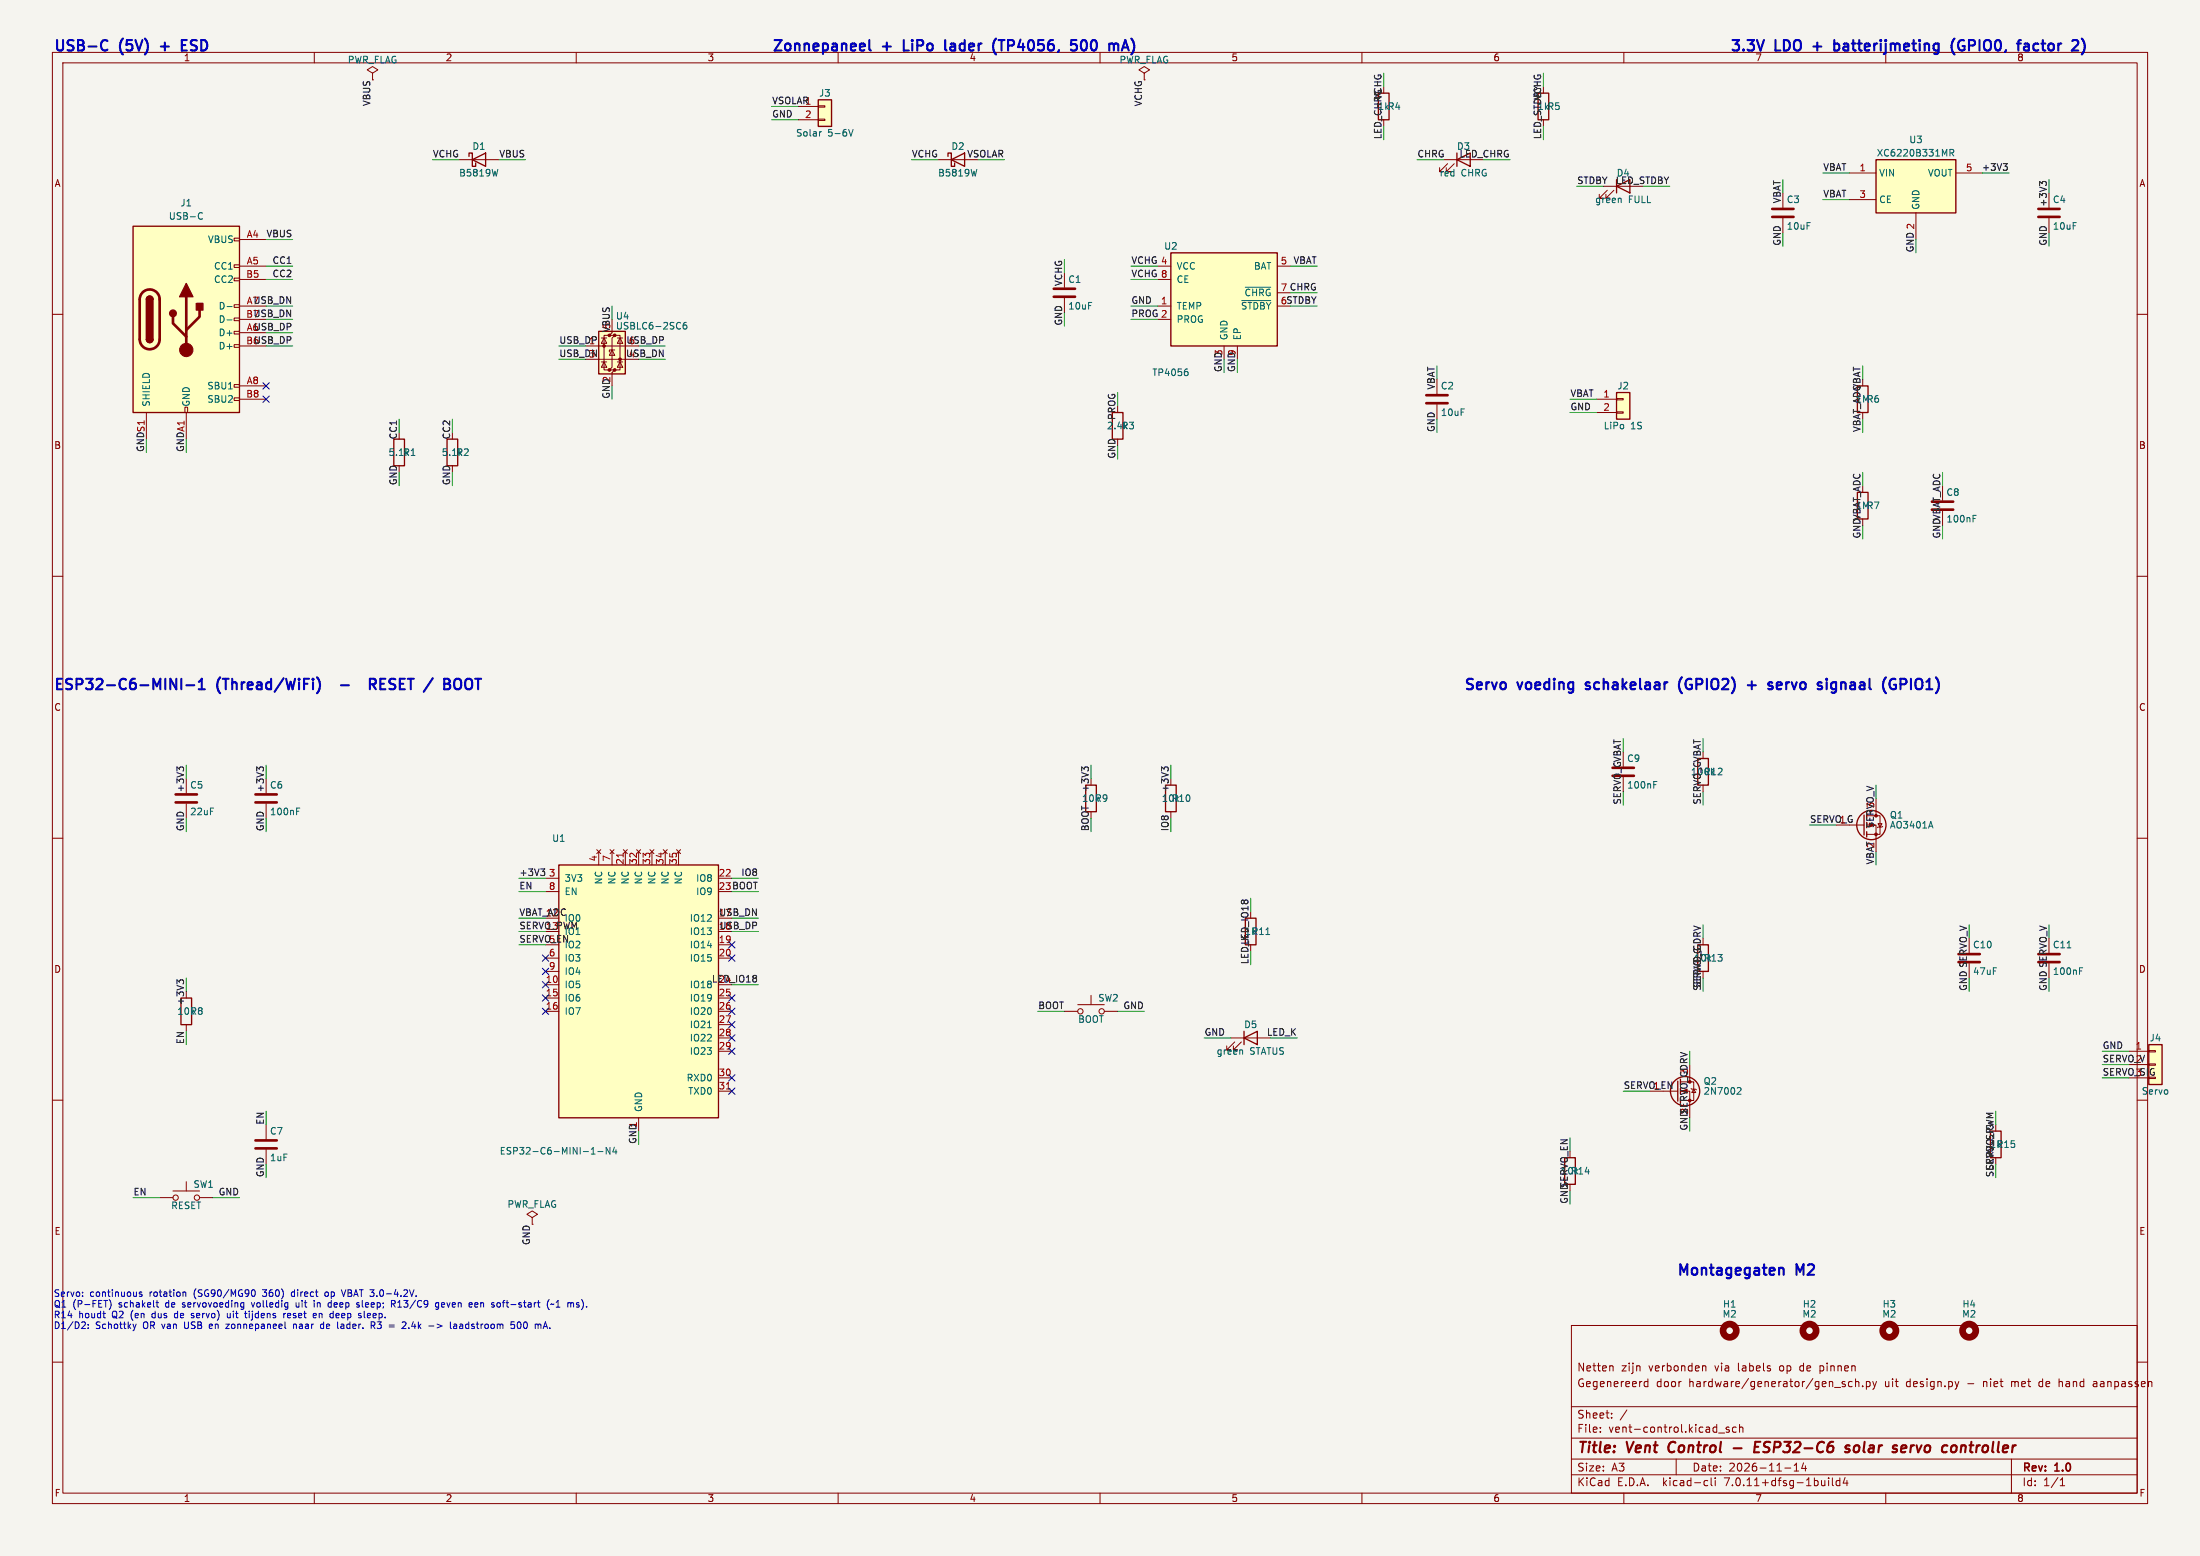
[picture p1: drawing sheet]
<svg xmlns="http://www.w3.org/2000/svg" width="420mm" height="297mm" viewBox="0 0 420 297" stroke-linecap="round" stroke-linejoin="round" font-family="sans-serif">
<path d="M0 0h420v297h-420z" fill="#f5f4ef" stroke="#f5f4ef" stroke-width=".19"/>
<g fill="none" stroke="#840000" stroke-width=".19">
<path d="M10 10h400v277h-400zM12 12h396v273h-396zM60 10v2M71.1 14l1-.7-1-.6-1 .6 1 .7v1.2M110 10v2M160 10v2M210 10v2M218.4 14l1.1-.7-1.1-.6-1 .6 1 .7v1.2M260 10v2M310 10v2M360 10v2M87.6 30.5h7.6"/>
<path d="M152.4 20.3h3.8M152.4 22.9h3.8M156.2 22.7h1.3v.3h-1.3zM156.2 20.2h1.3v.2h-1.3zM179.1 30.5h5M275.6 30.5h2.5M276.4 31.2l-1.6 1.6h.8h-.8v-.8M277.6 31.2l-1.5 1.6h.8h-.8v-.8M306.1 35.6h2.5M306.8 36.3l-1.5 1.5h.8h-.8v-.7M308.1 36.3l-1.5 1.5h.7h-.7v-.7M340.4 36.8v2.8"/>
<path d="M353.1 33h5M353.1 38.1h5M373.4 33h5.1M10 60h2M44.7 58.2h1v.5h-1zM44.7 53.1h1v.5h-1zM44.7 50.5h1v.6h-1zM44.7 45.5h1v.5h-1zM45.7 45.7h5.1M45.7 50.8h5.1M45.7 58.4h5.1M45.7 53.3h5.1"/>
<path d="M203.2 56.9v2.8M221 50.8h2.5M221 58.4h2.5M221 53.3h2.5M243.8 50.8h2.6M243.8 58.4h2.6M243.8 55.9h2.6M340.4 41.7v2.8M365.8 40.6v5.1M391.2 41.7v2.8M408 60h2M27.9 78.7v5.1"/>
<path d="M35.3 77.7h.5v1h-.5zM35.6 78.7v5.1M44.7 75.9h1v.6h-1zM44.7 73.4h1v.5h-1zM44.7 65.8h1v.5h-1zM44.7 63.2h1v.6h-1zM44.7 60.7h1v.5h-1zM45.7 66h5.1M45.7 63.5h5.1M45.7 73.7h5.1M45.7 61h5.1M45.7 76.2h5.1"/>
<path d="M111.8 66h7.6M114.3 68.6h5.1M114.8 69.1h1M114.8 64.5h1M115.3 64.5l.5 1h-1zM115.3 69.1l.5 1h-1zM116.3 64h-1v6.6h1M116.8 66.8l.5 1h-1zM116.8 63.5l-.5 .5h1l-.5 .5v5.6l-.5 .5h1l-.5 .5v2.6M117.3 66.8h-1v.4M117.3 64h1.1v6.6h-1.1M117.9 69.1h1"/>
<path d="M117.9 64.5h1M118.4 69.1l.5 1h-1zM118.4 64.5l.5 1h-1zM221 61h2.5M233.7 66v2.6M236.2 66v2.6M274.3 72.4v2.8M274.3 77.2v2.8M304.8 76.2h3.8M304.8 78.7h3.8M308.6 78.6h1.3v.3h-1.3zM308.6 76.1h1.3v.2h-1.3z"/>
<path d="M10 110h2M408 110h2M10 160h2M35.6 153.4v2.8M50.8 153.4v2.8M223.5 154.9v1.3M353.1 157.5h2.8M356.4 157.5h1.7v2.5M356.4 155.7h2.5v3.6h-2.5M358.5 157.2h.8l-.4 .7zM359.4 157.7l-1 .3M408 160h2"/>
<path d="M104.1 167.6h2.6M104.1 170.2h2.6M113.9 162.2l.8 .7M114.3 162.6v2.5M114.7 162.2l-.8 .7M116.5 162.2l.7 .7M116.8 162.6v2.5M117.2 162.2l-.7 .7M119 162.2l.8 .7M119.4 162.6v2.5M119.8 162.2l-.8 .7M121.5 162.2l.8 .7"/>
<path d="M121.9 162.6v2.5M122.3 162.2l-.8 .7M124.1 162.2l.7 .7M124.5 162.6v2.5M124.8 162.2l-.7 .7M126.6 162.2l.8 .7M127 162.6v2.5M127.4 162.2l-.8 .7M129.2 162.2l.7 .7M129.5 162.6v2.5M129.9 162.2l-.7 .7M137.2 167.6h2.5"/>
<path d="M35.6 195.6v1.3M104.1 193h2.6M104.1 188h2.6M104.1 190.5h2.6M104.1 182.9h2.6M104.1 185.4h2.6M137.2 198.1h2.5M137.2 193h2.5M137.2 190.5h2.5M137.2 180.3h2.5M137.2 182.9h2.5M137.2 195.6h2.5"/>
<path d="M203.2 193h2.5M205.7 191.8h5.1M208.3 190v1.8M210.8 193h2.6M234.9 198.1h7.7M235.7 198.9l-1.5 1.5h.7h-.7v-.8M237 198.9l-1.5 1.5h.7h-.7v-.8M10 210h2M50.8 214.6v2.8M50.8 219.5v2.7M121.9 213.4v2.5M137.2 208.3h2.5"/>
<path d="M137.2 200.7h2.5M137.2 205.7h2.5M317.5 208.3h2.8M320.8 206.5h2.5v3.6h-2.5M322.6 210.8v2.6M322.8 207.8l1 .2M323.3 207.9l.4 .6h-.7zM406.4 200.7h3.8M406.4 205.7h3.8M406.4 203.2h3.8M408 210h2M410.2 203.1h1.3v.2h-1.3z"/>
<path d="M410.2 200.5h1.3v.3h-1.3zM30.5 228.6h2.5M33 227.3h5.1M35.6 225.6v1.7M38.1 228.6h2.5M101.6 232.4l1-.6-1-.7-1 .7 1 .6v1.3M10 260h2M300 253h108v32h-108zM408 260h2M300 278.5h108M300 274.5h108M300 268.5h108"/>
<path d="M305.5 273.2v.2M305.5 272.5v.1M307.7 270.5v.2M307.7 269.8v.1M307.7 260.7l.2 .2v.8M310.6 269.1l-1.3 1.9M313.9 264.4l.3 .3 .4-.1M314.6 263.2v1.5M314.6 263.8l-.4-.1-.3 .3M320 278.5v3M325.2 260.7l.4 .1 .1 .1v.8M328.1 273.5h1.1"/>
<path d="M330.1 272.5l-.4-.1-.2 .2 .1 .2 .5 .2v.3h-.6M331.4 272.5l-.4-.1-.3 .3 .2 .6h.5M332.1 272.5l.2-.1 .4 .1v.9M332.1 271.9v1.5M342.5 279.7l.4-.4v1.5M344.3 279.2l-.4 1.1h1M344.7 279.8v1M347.4 260.7v1.5M347.4 261.6l.2 .1M347.6 260.7l-.2 .1M353.6 263.8l-.4-.1-.3 .3 .1 .6h.6M354.2 263.8l.2-.1 .4 .1 .1 .9"/>
<path d="M354.2 263.2v1.5M355.6 264.5v.2M356.3 263.8l.4-.1 .3 .3-.1 .6h-.6M356.3 263.7v1.5M357.5 263.7l.4 1M357.9 264.7l-.4 .5M358.2 263.7l-.3 1M373.9 263.7l-.3 1M384 278.5v6.5M384 263.7v1M384.1 263.8h-.1M389.5 263.7l-.3 .3v.4l.3 .3"/>
<path d="M393.1 263.2v1.5M393.5 263.7l-.4 .1M399.7 263.8h.5M400.2 264.1h-.4a.29 .29 0 0 0-.2 .3 .29 .29 0 0 0 .2 .3h.4M60 285v2M110 285v2M160 285v2M210 285v2M260 285v2M300 281.5h108M310 285v2M325.6 282.6l.4 .1"/>
<path d="M326 283.5l-.4 .1M326.7 282.1v1.3l.2 .2M327.4 282.1v.1M327.4 282.6v1M340.7 280.2h1.2M342.5 280.8h.9M349.1 282.1v.1M349.1 282.6v1M349.8 282.1v1.3l.2 .2M351.2 282.7l-.4-.1-.3 .3 .2 .6h.5M351.2 282.1v1.5M352.2 282l-.3 1.1h.9"/>
<path d="M352.6 282.6v1M360 285v2M393.3 283.6h.9M393.3 282.5l.4-.4v1.5"/>
<circle cx="206.2" cy="193" r=".51"/>
<circle cx="210.3" cy="193" r=".51"/>
<circle cx="33.5" cy="228.6" r=".51"/>
<circle cx="37.6" cy="228.6" r=".51"/>
</g>
<path d="M318.8 275.5a1.27 1.27 0 0 0 0 1.6M331 276.4h1.5M335 276.2h.7M336.1 275.2h-1l-.2 2h.9M353.1 276a.49 .49 0 0 0-.8 .3l.3 .2 .4 .1 .1 .2-.3 .4-.6-.1M354.8 276a.58 .58 0 0 0-.9 .3v.7a.53 .53 0 0 0 .9 0M363.3 275.9l.6 .1v.3l-1 .2M363.7 277.1l-.6 .1M374.5 275.9l-.2 1.3M375 275.9l-.6 .2" fill="none" stroke="#840000" stroke-width=".4"/>
<g fill="none" stroke="#840000" stroke-width=".25">
<path d="M156.2 19.1h2.5v5h-2.5zM263.1 17.8h2.1v5.1h-2.1zM293.6 17.8h2.1v5.1h-2.1zM89.5 29.8v-.6h.7v2.6h.6v-.7M90.2 30.5l2.5-1.3v2.6zM181 29.8v-.6h.6v2.6h.6v-.7M181.6 30.5l2.5-1.3v2.6zM278.1 30.5l2.6-1.3v2.6zM278.1 29.2v2.6M308.6 35.6l2.5-1.3v2.5zM308.6 34.3v2.5M358.1 30.5h15.3v10.1h-15.3z"/>
<path d="M25.4 43.2h20.3v35.5h-20.3zM27.9 57.2a.64 .64 0 0 1 .7-.7 .64 .64 0 0 1 .6 .7M223.5 48.3h20.3v17.7h-20.3zM27.9 64.8a.64 .64 0 0 0 .7 .6 .64 .64 0 0 0 .6-.6M114.3 63.2h5.1v8.2h-5.1zM212.3 78.7h2.1v5.1h-2.1zM308.6 74.9h2.5v5.1h-2.5zM354.6 73.7h2v5h-2zM75.2 83.8h2v5.1h-2zM85.3 83.8h2.1v5.1h-2.1zM354.6 94h2v5.1h-2zM207.3 149.9h2v5h-2z"/>
<path d="M222.5 149.9h2v5h-2zM324.1 144.8h2v5.1h-2zM355.9 155.6v3.8M356.4 158.8v1M106.7 165.1h30.5v48.3h-30.5zM237.7 175.3h2.1v5h-2.1zM34.5 190.5h2.1v5.1h-2.1zM237.5 198.1l2.5-1.2v2.5zM237.5 196.9v2.5M324.1 180.3h2v5.1h-2zM410.2 199.4h2.5v7.6h-2.5zM320.3 206.4v3.8"/>
<path d="M380 215.9h2v5.1h-2zM298.7 221h2v5.1h-2z"/>
<circle cx="357.3" cy="157.5" r="2.79"/>
<circle cx="321.7" cy="208.3" r="2.79"/>
</g>
<g fill="none" stroke="#840000" stroke-width="1.3">
<circle cx="330.2" cy="254" r="1.27"/>
<circle cx="345.4" cy="254" r="1.27"/>
<circle cx="360.7" cy="254" r="1.27"/>
<circle cx="375.9" cy="254" r="1.27"/>
</g>
<g fill="none" stroke="#840000" stroke-width=".51">
<path d="M338.3 39.9h4.1M389.1 39.9h4.1M27.2 55.8a1.9 1.9 0 0 1 2.1-.4 1.9 1.9 0 0 1 1.2 1.8v7.6a1.91 1.91 0 0 1-1.9 1.9 1.91 1.91 0 0 1-1.9-1.9v-7.8l.2-.7zM35.6 56.6v10.2M38.1 59.2v1.3l-2.5 2.5M201.2 56.6h4M201.2 55.1h4M338.3 41.4h4.1M389.1 41.4h4.1M33 60.5v1.2l2.6 2.6M272.3 77h4.1M272.3 75.4h4.1"/>
<path d="M368.8 97.3h4.1M368.8 95.8h4.1M33.5 153.2h4.1M33.5 151.6h4.1M48.8 153.2h4M48.8 151.6h4M307.8 148.1h4.1M307.8 146.6h4.1M373.9 183.6h4.1M373.9 182.1h4.1M389.1 183.6h4.1M389.1 182.1h4.1"/>
<path d="M48.8 219.2h4M48.8 217.7h4"/>
</g>
<g fill="none" stroke="#006464" stroke-width=".19">
<path d="M95 32.3l-.3 1.3M156.8 25.1l-.2 .1M162 24.7l.4 1.3 .5-1.3M186.5 32.3l-.3 1.3M309.4 37.9l.1 .8M372.3 29.2l.6-.1 .1-.2-.1-.3-.6-.1v1.3M372.6 29.2l.4 .6M38.1 40.6l.5 .1M38.6 41.7l-.5 .1M43.3 58.5h1M237 57.4h5.6M237.7 54.8h4.9"/>
<path d="M43.3 61.1h1M131 61.5l-.4 .1a.86 .86 0 0 0 0 1.2l.5-.1v-.4l-.2-.3-.4 .1-.1 .2M226.5 70.4h.2M226.6 70.9l.2 .3v.3l-.2 .2M376.7 99h.4M376.7 98.4h.6M56.6 154.9h.4M56.6 154.2h.6M315.7 149.8h.4M315.7 149.2h.6M368.6 156.8l.4 1.3M241.7 178.4h.7"/>
<path d="M135.1 196.2h.7M394.6 180.9h.8M397 185.3h.4M397 184.7h.6M112.9 219.4l.3-.4v1.3M114.1 219.8h1M116.4 219v1.3l-.7-1.3v1.3M117.3 219l-.3 .9h.8M117.6 219.4v.9M237.2 200.5v.7M331.8 207.6l.4 .1 .2 .3-.8 .9h.8M112.9 220.3h.7"/>
</g>
<g fill="#840000" stroke="#840000" stroke-width=".19">
<circle cx="358.1" cy="159.3" r=".25"/>
<circle cx="115.3" cy="66" r=".25"/>
<circle cx="116.3" cy="70.6" r=".25"/>
<circle cx="116.3" cy="64" r=".25"/>
<circle cx="117.3" cy="70.6" r=".25"/>
<circle cx="117.3" cy="64" r=".25"/>
<circle cx="118.4" cy="68.6" r=".25"/>
<circle cx="35.6" cy="66.8" r="1.27"/>
</g>
<g fill="#ffffc2" stroke="#ffffc2" stroke-width=".19">
<path d="M358.1 30.5h15.3v10.1h-15.3z"/>
<path d="M156.2 19.1h2.5v5h-2.5z"/>
<path d="M106.7 165.1h30.5v48.3h-30.5z"/>
<path d="M114.3 63.2h5.1v8.2h-5.1z"/>
<path d="M25.4 43.2h20.3v35.5h-20.3z"/>
<path d="M410.2 199.4h2.5v7.6h-2.5z"/>
<path d="M223.5 48.3h20.3v17.7h-20.3z"/>
<path d="M308.6 74.9h2.5v5.1h-2.5z"/>
</g>
<path d="M119 162.9v.7M138.7 207.9h.7" fill="none" stroke="#a90000" stroke-width=".19"/>
<g fill="#840000" stroke="#840000" stroke-width=".25">
<path d="M27.9 64.8h1.3a.64 .64 0 0 1-.6 .6 .64 .64 0 0 1-.7-.6z"/>
<path d="M27.9 57.2h1.3v7.6h-1.3z"/>
<path d="M28.1 56.7a.64 .64 0 0 1 .7-.1 .64 .64 0 0 1 .4 .6h-1.3z"/>
<path d="M35.6 54.1l1.2 2.5h-2.5z"/>
<path d="M37.5 57.9h1.2v1.3h-1.2z"/>
<circle cx="33" cy="59.8" r=".63"/>
</g>
<g fill="none" stroke="#0f0f0f" stroke-width=".19">
<path d="M382.4 31.2h.8l-.4 .5M383 31.7l.2 .3v.3l-.2 .2M389.9 35.1l-.5-.5v.8M389.9 34.9l.2-.3h.3l.2 .3M34.3 146.8l-.5-.4v.8M34.3 146.6l.2-.2h.3l.2 .2M49.5 146.6l.2-.2h.3l.3 .2M49.5 146.8l-.5-.4v.8M207 146.6l.2-.2h.3l.3 .2M207 146.8l-.5-.4v.8M222.2 146.6l.3-.2h.3l.2 .2M222.2 146.8l-.5-.4v.8"/>
<path d="M103.2 165.9h.8l-.4 .4M103.8 166.3l.2 .3v.3l-.2 .2M34.3 187.5l-.5-.5v.8M34.3 187.3l.2-.3h.3l.2 .3"/>
</g>
<g fill="none" stroke="#0000c2" stroke-width=".4">
<path d="M19.7 7.7a.7 .7 0 0 1 .8 .1M20.5 9.5a.7 .7 0 0 1-.8 .1M34.7 8.6h.7M35.7 7.6h-1v2h1M166 7.6v1.8l.2 .2M172.5 7.6v2h1M180.4 7.6v1.8l.3 .2M189.7 9.6l.5 .8M190.2 7.4l-.5 .8M190.6 7.6h1.2M205.5 7.6h-1l-.1 1 .3-.2 .7 .1 .2 .3-.1 .7-.3 .1h-.5l-.3-.1M207 7.6h-.2a1.25 1.25 0 0 0 0 2h.2"/>
<path d="M213.2 8.3l.3 .3v1M214.2 9.6l.6-2 .7 2M214.3 9.1h1M350.2 7.6v2M350.2 8.4l.5-.1 .3 .2M351 9.5l-.3 .1h-.5M373.1 7.4a2.29 2.29 0 0 0 0 3M374.2 7.7a1.25 1.25 0 0 0 0 1.9M386.5 8.4l.2-.1 .5 .1 .1 1.2M387.3 8.8l-.6 .1a.39 .39 0 0 0-.3 .4 .39 .39 0 0 0 .3 .3h.6M397.4 7.4a2.29 2.29 0 0 1 0 3M32.5 129.6l1.2 2v-2"/>
<path d="M34.6 129.6v2M35.6 130.8h1.5M37.9 131.6h1.2M37.9 130.1l.6-.5v2M60.5 129.3a2.29 2.29 0 0 1 0 3M65.1 130.8h1.5M70.6 130.6h.8a.54 .54 0 0 0 .4-.5 .54 .54 0 0 0-.4-.5h-.8v2M71.1 130.6l.7 1M72.6 130.5h.7M73.6 129.6h-1v2h1M87 129.7a.66 .66 0 0 1 .7-.1 .66 .66 0 0 1 .3 .6v.7a.67 .67 0 0 1-.3 .6 .67 .67 0 0 1-.7 0M89.1 129.7a1.42 1.42 0 0 0 0 1.8"/>
<path d="M302.7 131.5l.2 .1M302.8 130.3l-.1 .2 .1 .3M321.1 129.3a2.29 2.29 0 0 0 0 3M333.7 130.8h1.5M334.4 130v1.6M340 130.3l-.5-.1-.3 .3 .1 1h.7M340.1 130.7l-.9 .2M349.7 132.1h.6M350.3 130.2h-.4l-.3 .4 .1 .8 .2 .2h.4M361.4 129.6l.5 .1M361.6 130.7h.3v.7l-.5 .2M362.8 130.6h.8"/>
<path d="M363.6 129.6h-.8v2M339.6 242.2a.5 .5 0 0 1 .9 .1v1"/>
</g>
<g fill="none" stroke="#0000c2" stroke-width=".19">
<path d="M15.8 247.3v.2M15.8 246.7v.1M16.1 252.3l.2 .3-.1 .3-.7 .7h.8M16.9 253.5v.1M16.9 252.8v.1M19.6 250.7h.5M20 251.5h.1M20.9 248.1a1.47 1.47 0 0 1-.1 1.9M25.4 252.7l.3 .9M25.7 253.6l-.1 .3M26 252.7l-.3 .9M27.1 246.7l-.3-.1-.2 .2v.2l.5 .1v.3h-.5"/>
<path d="M29.8 248.7h.5M30 248.2v1.1l.3 .2M33.4 250.8l-.1 .1 .1 .6M35 246.7h.4l.1 .8M36.5 251.5h.4M36.9 250.7l-.4 .2 .1 .2h.3M40.1 252.7l-.1 .2v.5l.1 .2M40.6 253l-.6 .2M43.1 252.7h.7l-.7 .9h.7M43.4 250.7l.1 .8h.3l.1-.1M46.2 248.7h.3M46.5 249.4l-.3 .1"/>
<path d="M46.5 248.7v1l-.1 .2M46.7 250.7h.5M46.8 251.4l.4 .1M48 248.7l.3 .8M48.2 246.2h.1a.68 .68 0 0 1 .4 .6 .68 .68 0 0 1-.4 .7l-.1-.1M54.2 250.7v.8M54.5 250.7l-.3 .2M55.3 250.7l-.4 .2 .1 .6h.3M55.5 251l-.6 .1M55.7 246.7l-.1 .1 .1 .6M56 252.9l.4-.2 .2 .2M56 252.7v.9"/>
<path d="M56.5 248.7v.6l.4 .2M60 248.2v.1M60 248.7v.8M60 250.7l.3 .1 .1 .2-.6 .1M60.3 251.5h-.3M61.2 253.3l.2 .3 .4-.1M61.8 252.8l-.4-.1-.2 .3M61.8 252.3v1.3M62.5 246.6l-.4 .1-.1 .1 .1 .5 .4 .2M62.8 248.7h.4M62.8 249.4h.4M63.2 248.2v1.3"/>
<path d="M64.6 250.7l-.5 .2 .1 .6h.4M64.7 251l-.6 .1M65.2 246.2l.4 1.3 .4-1.3M65.5 252.7l-.4 .1M65.5 253.1h-.3l-.1 .2v.2l.4 .1M68.3 248.7h.3M68.3 249.1h.3v.2l-.4 .2M69.5 250.3v1.1l.2 .1M70.9 252.3v1.3M71.2 253l.4 .6M71.6 252.6l-.1 .3-.6 .1M72 253.5h.1"/>
<path d="M75 248.9l.5 .6M75.2 248.2l.3 .3-.1 .3-.7 .1M76.8 252.4l.5-.1 .2 .3M78.1 253.5v.1M83.4 252.7l1 .4-1 .4M83.7 248.7h-.3l-.3 .2 .2 .5h.4M83.7 248.7v1l-.2 .2h-.3M84.7 248.7l-.4 .1v.6l.4 .1M84.9 249l-.6 .1M86.6 252.8h.5l.1 .8M87.2 253l-.4 .1-.2 .2 .2 .3 .4-.1M88.2 252.7l-.4 .1"/>
<path d="M88.2 253.1h-.3l-.2 .2 .1 .2 .4 .1M91.2 248.7h-.4l-.2 .1 .1 .6h.5M91.2 249l-.6 .1M95 248.7h.3l.2 .2v.5l-.2 .1-.3-.1M97.6 252.9l.4-.1 .3 .2-.2 .5h-.5M97.6 252.3h.6M98.9 252.4l.1-.1a.68 .68 0 0 1 .5 .7 .68 .68 0 0 1-.5 .6l-.3-.5zM103.7 253.6l.4-1.3 .4 1.3M103.8 253.2h.6M104.8 248a1.46 1.46 0 0 0 0 2M105.8 248.9l-.7 .1M106.2 249.5h.7"/>
<path d="M106.5 248.2l-.3 .4M110.5 248.7h-.3l-.2 .2 .6 .4M110.6 249.3l-.2 .2-.4-.1"/>
</g>
<g fill="none" stroke="#009600" stroke-width=".19">
<path d="M82.5 30.5h5.1M95.2 30.5h5.1M147.3 22.9h5.1M147.3 20.3h5.1M174 30.5h5.1M186.7 30.5h5.1M270.5 30.5h5.1M283.2 30.5h5.1M301 35.6h5.1M313.7 35.6h5.1M348 33h5.1M348 38.1h5.1"/>
<path d="M378.5 33h5M391.2 34.3v2.5M50.8 53.3h5.1M50.8 58.4h5.1M50.8 50.8h5.1M50.8 45.7h5.1M215.9 53.3h5.1M215.9 58.4h5.1M215.9 50.8h5.1M246.4 58.4h5.1M246.4 50.8h5.1M246.4 55.9h5.1"/>
<path d="M50.8 66h5.1M50.8 61h5.1M50.8 63.5h5.1M106.7 68.6h5.1M106.7 66h5.1M121.9 68.6h5.1M121.9 66h5.1M215.9 61h5.1M299.7 76.2h5.1M299.7 78.7h5.1M76.2 80v2.6M35.6 146.1v2.5"/>
<path d="M50.8 146.1v2.5M208.3 146.1v2.5M223.5 146.1v2.5M345.4 157.5h5.1M99.1 167.6h5M99.1 175.3h5M99.1 177.8h5M99.1 170.2h5M139.7 167.6h5.1M139.7 175.3h5.1M139.7 177.8h5.1M139.7 170.2h5.1"/>
<path d="M238.8 171.5v2.5M35.6 186.7v2.5M99.1 180.3h5M139.7 188h5.1M198.1 193h5.1M213.4 193h5M229.9 198.1h5M242.6 198.1h5M309.9 208.3h5.1M401.3 200.7h5.1M401.3 205.7h5.1M401.3 203.2h5.1"/>
<path d="M25.4 228.6h5.1M40.6 228.6h5.1"/>
</g>
<g fill="none" stroke="#000084" stroke-width=".19">
<path d="M50.2 75.6l1.2 1.2M50.2 73.1l1.2 1.2M51.4 75.6l-1.2 1.2M51.4 73.1l-1.2 1.2M139.1 179.7l1.2 1.2M140.3 179.7l-1.2 1.2M103.5 189.9l1.2 1.2M103.5 192.4l1.2 1.2M103.5 184.8l1.2 1.2M103.5 182.3l1.2 1.2M103.5 187.4l1.2 1.2M104.7 189.9l-1.2 1.2"/>
<path d="M104.7 192.4l-1.2 1.2M104.7 184.8l-1.2 1.2M104.7 182.3l-1.2 1.2M104.7 187.4l-1.2 1.2M139.1 182.3l1.2 1.2M139.1 189.9l1.2 1.2M139.1 192.4l1.2 1.2M139.1 195l1.2 1.2M139.1 197.5l1.2 1.2M140.3 182.3l-1.2 1.2M140.3 189.9l-1.2 1.2M140.3 192.4l-1.2 1.2"/>
<path d="M140.3 195l-1.2 1.2M140.3 197.5l-1.2 1.2M139.1 200.1l1.2 1.2M139.1 205.1l1.2 1.2M139.1 207.7l1.2 1.2M140.3 200.1l-1.2 1.2M140.3 205.1l-1.2 1.2M140.3 207.7l-1.2 1.2"/>
</g>
<g font-size="2.8" fill="#0000c2">
<text x="10.2" y="9.9">USB-C</text>
<text x="23" y="9.9">(5V)</text>
<text x="31.6" y="9.9">+</text>
<text x="36.4" y="9.9">ESD</text>
<text x="147.3" y="9.9">Zonnepaneel</text>
<text x="168.6" y="9.9">+</text>
<text x="173.4" y="9.9">LiPo</text>
<text x="182.1" y="9.9">lader</text>
<text x="192" y="9.9">(TP4056,</text>
<text x="207.8" y="9.9">500</text>
<text x="215.8" y="9.9">mA)</text>
<text x="330.2" y="9.9">3.3V</text>
<text x="339" y="9.9">LDO</text>
<text x="347" y="9.9">+</text>
<text x="351.8" y="9.9">batterijmeting</text>
<text x="375" y="9.9">(GPIO0,</text>
<text x="388.6" y="9.9">factor</text>
<text x="10.2" y="131.8">ESP32-C6-MINI-1</text>
<text x="41.5" y="131.8">(Thread/WiFi)</text>
<text x="73.9" y="131.8">RESET</text>
<text x="85.2" y="131.8">/</text>
<text x="89.7" y="131.8">BOOT</text>
<text x="279.4" y="131.8">Servo</text>
<text x="289.9" y="131.8">voeding</text>
<text x="303.7" y="131.8">schakelaar</text>
<text x="322.2" y="131.8">(GPIO2)</text>
<text x="336.1" y="131.8">+</text>
<text x="340.9" y="131.8">servo</text>
<text x="351.2" y="131.8">signaal</text>
<text x="364.3" y="131.8">(GPIO1)</text>
<text x="320" y="243.6">Montagegaten</text>
<text x="343" y="243.6">M2</text>
</g>
<g font-size="2.8" fill="#840000">
<text x="301" y="277.9">Title:</text>
<text x="310.6" y="277.9">Vent</text>
<text x="319.4" y="277.9">Control</text>
<text x="337.3" y="277.9">ESP32-C6</text>
<text x="355.6" y="277.9">solar</text>
<text x="365.4" y="277.9">servo</text>
<text x="375.6" y="277.9">controller</text>
</g>
<g font-size="2.1" fill="#840000">
<text x="301" y="262">Netten</text>
<text x="309.5" y="262">zijn</text>
<text x="314.8" y="262">verbonden</text>
<text x="327.5" y="262">via</text>
<text x="332" y="262">labels</text>
<text x="340.1" y="262">op</text>
<text x="344.1" y="262">de</text>
<text x="348.1" y="262">pinnen</text>
<text x="301" y="265">Gegenereerd</text>
<text x="316.1" y="265">door</text>
<text x="322.4" y="265">hardware/generator/gen_sch.py</text>
<text x="360" y="265">uit</text>
<text x="364.2" y="265">design.py</text>
<text x="376" y="265">-</text>
<text x="379.1" y="265">niet</text>
<text x="384.7" y="265">met</text>
<text x="390.1" y="265">de</text>
<text x="394" y="265">hand</text>
<text x="400.8" y="265">aanpassen</text>
<text x="301" y="273.7">File:</text>
<text x="301" y="271">Sheet:</text>
<text x="307.1" y="273.7">vent-control.kicad_sch</text>
<text x="301" y="281.1">Size:</text>
<text x="307.6" y="281.1">A3</text>
<text x="323" y="281.1">Date:</text>
<text x="330" y="281.1">2026-11-14</text>
<text x="386" y="281.3">Rev:</text>
<text x="392.4" y="281.3">1.0</text>
<text x="301" y="283.9">KiCad</text>
<text x="308.7" y="283.9">E.D.A.</text>
<text x="317.6" y="283.9">kicad-cli</text>
<text x="329.5" y="283.9">7.0.11+dfsg-1build4</text>
<text x="386" y="283.9">Id:</text>
<text x="390.1" y="283.9">1/1</text>
</g>
<g font-size="1.8" fill="#840000">
<text x="35" y="11.9">1</text>
<text x="85" y="11.9">2</text>
<text x="135" y="11.9">3</text>
<text x="185" y="11.9">4</text>
<text x="235" y="11.9">5</text>
<text x="285" y="11.9">6</text>
<text x="335" y="11.9">7</text>
<text x="385" y="11.9">8</text>
<text x="10.3" y="35.9">A</text>
<text x="408.3" y="35.9">A</text>
<text x="10.3" y="85.9">B</text>
<text x="408.2" y="85.9">B</text>
<text x="10.3" y="135.9">C</text>
<text x="408.2" y="135.9">C</text>
<text x="10.3" y="185.9">D</text>
<text x="408.2" y="185.9">D</text>
<text x="10.3" y="235.9">E</text>
<text x="408.3" y="235.9">E</text>
<text x="10.3" y="285.9">F</text>
<text x="35" y="286.9">1</text>
<text x="85" y="286.9">2</text>
<text x="135" y="286.9">3</text>
<text x="185" y="286.9">4</text>
<text x="235" y="286.9">5</text>
<text x="285" y="286.9">6</text>
<text x="335" y="286.9">7</text>
<text x="385" y="286.9">8</text>
<text x="408.3" y="285.9">F</text>
</g>
<g font-size="1.8" fill="#006464">
<text x="66.3" y="12.3">PWR_FLAG</text>
<text x="213.6" y="12.3">PWR_FLAG</text>
<text x="156.3" y="18.6">J3</text>
<text x="90.1" y="28.8">D1</text>
<text x="151.9" y="26.3">Solar</text>
<text x="158" y="26.3">5-6V</text>
<text x="181.5" y="28.8">D2</text>
<text x="364.4" y="27.5">U3</text>
<text x="87.6" y="33.9">B5819W</text>
<text x="179" y="33.9">B5819W</text>
<text x="274.7" y="33.9">red</text>
<text x="278.9" y="33.9">CHRG</text>
<text x="358.2" y="30.1">XC6220B331MR</text>
<text x="358.6" y="33.9">VIN</text>
<text x="368" y="33.9">VOUT</text>
<text x="34.4" y="39.6">J1</text>
<text x="304.4" y="39">green</text>
<text x="310.9" y="39">FULL</text>
<text x="341" y="39">C3</text>
<text x="358.6" y="39">CE</text>
<text x="366.6" y="40.1" transform="rotate(-90 366.6 40.1)">GND</text>
<text x="391.8" y="39">C4</text>
<text x="32.1" y="42.1">USB-C</text>
<text x="39.6" y="46.6">VBUS</text>
<text x="222.1" y="47.9">U2</text>
<text x="341" y="44">10uF</text>
<text x="391.8" y="44">10uF</text>
<text x="40.8" y="51.7">CC1</text>
<text x="224.5" y="51.7">VCC</text>
<text x="239.3" y="51.7">BAT</text>
<text x="40.8" y="54.2">CC2</text>
<text x="41.7" y="59.3">D-</text>
<text x="203.8" y="54.2">C1</text>
<text x="203.8" y="59.3">10uF</text>
<text x="224.5" y="59.3">TEMP</text>
<text x="224.5" y="54.2">CE</text>
<text x="236.8" y="59.3">~{STDBY}</text>
<text x="237.5" y="56.7">~{CHRG}</text>
<text x="41.7" y="64.4">D+</text>
<text x="41.7" y="61.8">D-</text>
<text x="117.5" y="63.1">USBLC6-2SC6</text>
<text x="117.5" y="61.2">U4</text>
<text x="224.5" y="61.8">PROG</text>
<text x="234.5" y="65" transform="rotate(-90 234.5 65)">GND</text>
<text x="237.1" y="65" transform="rotate(-90 237.1 65)">EP</text>
<text x="41.7" y="66.9">D+</text>
<text x="219.9" y="72">TP4056</text>
<text x="28.8" y="77.7" transform="rotate(-90 28.8 77.7)">SHIELD</text>
<text x="36.4" y="77.7" transform="rotate(-90 36.4 77.7)">GND</text>
<text x="39.5" y="74.5">SBU1</text>
<text x="39.5" y="77.1">SBU2</text>
<text x="275" y="74.5">C2</text>
<text x="308.7" y="74.5">J2</text>
<text x="211.2" y="82.1">2.4kR3</text>
<text x="275" y="79.6">10uF</text>
<text x="306.1" y="82.1">LiPo</text>
<text x="311.3" y="82.1">1S</text>
<text x="74.1" y="87.2">5.1kR1</text>
<text x="84.2" y="87.2">5.1kR2</text>
<text x="371.5" y="94.8">C8</text>
<text x="371.5" y="99.9">100nF</text>
<text x="310.5" y="145.6">C9</text>
<text x="325.2" y="148.2">R12</text>
<text x="36.2" y="150.7">C5</text>
<text x="36.2" y="155.8">22uF</text>
<text x="51.4" y="150.7">C6</text>
<text x="51.4" y="155.8">100nF</text>
<text x="206.5" y="153.3">10kR9</text>
<text x="221.7" y="153.3">10k</text>
<text x="223.6" y="153.3">R10</text>
<text x="310.5" y="150.7">100nF</text>
<text x="105.3" y="160.9">U1</text>
<text x="360.7" y="156.4">Q1</text>
<text x="360.7" y="158.3">AO3401A</text>
<text x="107.7" y="168.5">3V3</text>
<text x="107.7" y="171">EN</text>
<text x="115.2" y="168.9" transform="rotate(-90 115.2 168.9)">NC</text>
<text x="117.7" y="168.9" transform="rotate(-90 117.7 168.9)">NC</text>
<text x="120.2" y="168.9" transform="rotate(-90 120.2 168.9)">NC</text>
<text x="122.8" y="168.9" transform="rotate(-90 122.8 168.9)">NC</text>
<text x="125.3" y="168.9" transform="rotate(-90 125.3 168.9)">NC</text>
<text x="127.9" y="168.9" transform="rotate(-90 127.9 168.9)">NC</text>
<text x="130.4" y="168.9" transform="rotate(-90 130.4 168.9)">NC</text>
<text x="132.8" y="168.5">IO8</text>
<text x="132.8" y="171">IO9</text>
<text x="107.7" y="178.7">IO1</text>
<text x="131.6" y="176.1">IO12</text>
<text x="131.6" y="178.7">IO13</text>
<text x="107.7" y="181.2">IO2</text>
<text x="107.7" y="183.7">IO3</text>
<text x="131.6" y="181.2">IO14</text>
<text x="131.6" y="183.7">IO15</text>
<text x="325.2" y="183.7">R13</text>
<text x="376.6" y="181.2">C10</text>
<text x="391.8" y="181.2">C11</text>
<text x="107.7" y="188.8">IO5</text>
<text x="107.7" y="191.4">IO6</text>
<text x="107.7" y="186.3">IO4</text>
<text x="131.6" y="188.8">IO18</text>
<text x="131.6" y="191.4">IO19</text>
<text x="209.6" y="191.4">SW2</text>
<text x="376.6" y="186.3">47uF</text>
<text x="391.8" y="186.3">100nF</text>
<text x="33.7" y="193.9">10kR8</text>
<text x="107.7" y="193.9">IO7</text>
<text x="131.6" y="193.9">IO20</text>
<text x="131.6" y="196.4">IO21</text>
<text x="205.7" y="195.4">BOOT</text>
<text x="237.4" y="196.4">D5</text>
<text x="131.6" y="199">IO22</text>
<text x="131.6" y="201.5">IO23</text>
<text x="232.2" y="201.5">green</text>
<text x="238.6" y="201.5">STATUS</text>
<text x="410.3" y="199">J4</text>
<text x="131" y="206.6">RXD0</text>
<text x="131.3" y="209.1">TXD0</text>
<text x="325.1" y="207.2">Q2</text>
<text x="325.1" y="209.1">2N7002</text>
<text x="408.8" y="209.1">Servo</text>
<text x="122.8" y="212.3" transform="rotate(-90 122.8 212.3)">GND</text>
<text x="51.4" y="216.8">C7</text>
<text x="51.4" y="221.8">1uF</text>
<text x="95.3" y="220.6">ESP32-C6-MINI-1-N4</text>
<text x="36.8" y="226.9">SW1</text>
<text x="299.8" y="224.4">R14</text>
<text x="32.6" y="231">RESET</text>
<text x="96.8" y="230.7">PWR_FLAG</text>
<text x="328.8" y="251.7">M2</text>
<text x="328.8" y="249.8">H1</text>
<text x="344" y="251.7">M2</text>
<text x="344.1" y="249.8">H2</text>
<text x="359.2" y="251.7">M2</text>
<text x="359.3" y="249.8">H3</text>
<text x="374.5" y="251.7">M2</text>
<text x="374.5" y="249.8">H4</text>
</g>
<g font-size="1.8" fill="#0f0f0f">
<text x="70.8" y="20.3" transform="rotate(-90 70.8 20.3)">VBUS</text>
<text x="147.3" y="22.5">GND</text>
<text x="147.3" y="20">VSOLAR</text>
<text x="153.6" y="20.1">1</text>
<text x="218.1" y="20.4" transform="rotate(-90 218.1 20.4)">VCHG</text>
<text x="262.9" y="21.2">1kR4</text>
<text x="293.4" y="21.2">1kR5</text>
<text x="278.1" y="28.8">D3</text>
<text x="82.5" y="30.1">VCHG</text>
<text x="95.2" y="30.1">VBUS</text>
<text x="174" y="30.1">VCHG</text>
<text x="184.6" y="30.1">VSOLAR</text>
<text x="270.5" y="30.1">CHRG</text>
<text x="278.5" y="30.1">LED_CHRG</text>
<text x="301" y="35.2">STDBY</text>
<text x="308.3" y="35.2">LED_STDBY</text>
<text x="308.5" y="33.9">D4</text>
<text x="348" y="32.7">VBAT</text>
<text x="378.3" y="32.7">+3V3</text>
<text x="348" y="37.7">VBAT</text>
<text x="390.8" y="39.6" transform="rotate(-90 390.8 39.6)">+3V3</text>
<text x="50.8" y="45.4">VBUS</text>
<text x="51.9" y="50.5">CC1</text>
<text x="51.9" y="53">CC2</text>
<text x="215.9" y="50.5">VCHG 4</text>
<text x="215.9" y="53">VCHG 8</text>
<text x="246.8" y="50.5">VBAT</text>
<text x="47" y="58.2">A7</text>
<text x="48.3" y="58.1">USB_DN</text>
<text x="215.9" y="58.1">GND</text>
<text x="244.4" y="58.2">6STDBY</text>
<text x="244.4" y="55.6">7 CHRG</text>
<text x="46.9" y="65.8">B6USB_DP</text>
<text x="46.9" y="60.7">B7USB_DN</text>
<text x="47" y="63.2">A6</text>
<text x="48.4" y="63.2">USB_DP</text>
<text x="106.7" y="65.7">USB_DP</text>
<text x="112.3" y="65.8">1</text>
<text x="116.6" y="62.9" transform="rotate(-90 116.6 62.9)">5</text>
<text x="119.5" y="65.7">USB_DP</text>
<text x="119.9" y="65.8">6</text>
<text x="215.9" y="60.6">PROG 2</text>
<text x="106.7" y="68.2">USB_DN</text>
<text x="112.3" y="68.3">3</text>
<text x="119.4" y="68.2">USB_DN</text>
<text x="119.9" y="68.3">4</text>
<text x="233.4" y="68" transform="rotate(-90 233.4 68)">3</text>
<text x="236" y="68" transform="rotate(-90 236 68)">9</text>
<text x="116.6" y="73.1" transform="rotate(-90 116.6 73.1)">2</text>
<text x="299.7" y="75.9">VBAT</text>
<text x="354.2" y="77.1">1MR6</text>
<text x="75.9" y="84" transform="rotate(-90 75.9 84)">CC1</text>
<text x="299.7" y="78.4">GND</text>
<text x="354.2" y="97.4">1MR7</text>
<text x="322.7" y="148.2">100k</text>
<text x="35.2" y="151.3" transform="rotate(-90 35.2 151.3)">+3V3</text>
<text x="50.5" y="151.3" transform="rotate(-90 50.5 151.3)">+3V3</text>
<text x="207.9" y="151.3" transform="rotate(-90 207.9 151.3)">+3V3</text>
<text x="223.2" y="151.3" transform="rotate(-90 223.2 151.3)">+3V3</text>
<text x="357.9" y="154.4" transform="rotate(-90 357.9 154.4)">3</text>
<text x="345.4" y="157.1">SERVO_G</text>
<text x="351.1" y="157.2">1</text>
<text x="357.9" y="162" transform="rotate(-90 357.9 162)">2</text>
<text x="99.1" y="167.3">+3V3</text>
<text x="141.4" y="167.3">IO8</text>
<text x="99.1" y="169.8">EN</text>
<text x="137.1" y="169.9">23 BOOT</text>
<text x="99.1" y="180">SERVO_EN</text>
<text x="99.1" y="177.5">SERVO_PWM</text>
<text x="99.1" y="174.9">VBAT_ADC</text>
<text x="104.1" y="175">12</text>
<text x="104.1" y="177.5">13</text>
<text x="107.7" y="176.1">IO0</text>
<text x="137.1" y="175">17</text>
<text x="137.1" y="177.5">18</text>
<text x="137.2" y="174.9">USB_DN</text>
<text x="137.3" y="177.5">USB_DP</text>
<text x="237.5" y="178.7">1kR11</text>
<text x="104.7" y="180.1">5</text>
<text x="238.4" y="180.4" transform="rotate(-90 238.4 180.4)">LED_IO18</text>
<text x="323.3" y="183.7">10k</text>
<text x="35.2" y="192" transform="rotate(-90 35.2 192)">+3V3</text>
<text x="135.8" y="187.6">LED_IO18</text>
<text x="137.1" y="187.7">24</text>
<text x="198.1" y="192.7">BOOT</text>
<text x="214.4" y="192.7">GND</text>
<text x="229.9" y="197.8">GND</text>
<text x="241.8" y="197.8">LED_K</text>
<text x="401.3" y="200.3">GND</text>
<text x="401.3" y="202.9">SERVO_V</text>
<text x="407.6" y="202.9">2</text>
<text x="309.9" y="207.9">SERVO_EN</text>
<text x="315.5" y="208">1</text>
<text x="322.3" y="205.2" transform="rotate(-90 322.3 205.2)">3</text>
<text x="401.3" y="205.4">SERVO_SIG</text>
<text x="407.6" y="205.5">3</text>
<text x="121.7" y="215.3" transform="rotate(-90 121.7 215.3)">1</text>
<text x="322.3" y="212.8" transform="rotate(-90 322.3 212.8)">2</text>
<text x="379.8" y="219.3">1kR15</text>
<text x="297.9" y="224.4">10k</text>
<text x="25.4" y="228.3">EN</text>
<text x="41.6" y="228.3">GND</text>
<text x="101.3" y="237.8" transform="rotate(-90 101.3 237.8)">GND</text>
</g>
<g font-size="1.8" fill="#a90000">
<text x="153.6" y="22.6">2</text>
<text x="354.9" y="32.8">1</text>
<text x="375.2" y="32.8">5</text>
<text x="354.9" y="37.8">3</text>
<text x="47" y="45.5">A4</text>
<text x="46.9" y="53.1">B5</text>
<text x="47" y="50.5">A5</text>
<text x="244.4" y="50.5">5</text>
<text x="221.5" y="58.2">1</text>
<text x="46.9" y="75.9">B8</text>
<text x="47" y="73.4">A8</text>
<text x="306" y="75.9">1</text>
<text x="306" y="78.5">2</text>
<text x="104.7" y="167.4">3</text>
<text x="114" y="164.5" transform="rotate(-90 114 164.5)">4</text>
<text x="116.6" y="164.5" transform="rotate(-90 116.6 164.5)">7</text>
<text x="119.1" y="165.1" transform="rotate(-90 119.1 165.1)">21</text>
<text x="121.7" y="165.1" transform="rotate(-90 121.7 165.1)">32</text>
<text x="124.2" y="165.1" transform="rotate(-90 124.2 165.1)">33</text>
<text x="126.7" y="165.1" transform="rotate(-90 126.7 165.1)">34</text>
<text x="129.3" y="165.1" transform="rotate(-90 129.3 165.1)">35</text>
<text x="137.1" y="167.4">22</text>
<text x="104.7" y="169.9">8</text>
<text x="104.7" y="182.6">6</text>
<text x="104.7" y="185.2">9</text>
<text x="137.1" y="180.1">19</text>
<text x="137.1" y="182.6">20</text>
<text x="104.1" y="187.7">10</text>
<text x="104.1" y="190.2">15</text>
<text x="137.1" y="190.2">25</text>
<text x="104.1" y="192.8">16</text>
<text x="137.1" y="192.8">26</text>
<text x="137.1" y="195.3">27</text>
<text x="137.1" y="197.9">28</text>
<text x="137.1" y="200.4">29</text>
<text x="407.6" y="200.4">1</text>
<text x="137.1" y="205.5">30</text>
<text x="137.1" y="208">31</text>
</g>
<g font-size="1.8" fill="#009600">
<text x="263.8" y="19.1" transform="rotate(-90 263.8 19.1)">VCHG</text>
<text x="294.3" y="19.1" transform="rotate(-90 294.3 19.1)">VCHG</text>
<text x="263.8" y="26.7" transform="rotate(-90 263.8 26.7)">LED_CHRG</text>
<text x="294.3" y="26.7" transform="rotate(-90 294.3 26.7)">LED_STDBY</text>
<text x="340" y="38.9" transform="rotate(-90 340 38.9)">VBAT</text>
<text x="340" y="47" transform="rotate(-90 340 47)">GND</text>
<text x="390.8" y="47" transform="rotate(-90 390.8 47)">GND</text>
<text x="365.4" y="48.3" transform="rotate(-90 365.4 48.3)">GND 2</text>
<text x="202.9" y="54.7" transform="rotate(-90 202.9 54.7)">VCHG</text>
<text x="116.5" y="63.5" transform="rotate(-90 116.5 63.5)">VBUS</text>
<text x="202.9" y="62.2" transform="rotate(-90 202.9 62.2)">GND</text>
<text x="233.3" y="71.1" transform="rotate(-90 233.3 71.1)">GND</text>
<text x="235.9" y="71.1" transform="rotate(-90 235.9 71.1)">GND</text>
<text x="116.5" y="76.2" transform="rotate(-90 116.5 76.2)">GND</text>
<text x="274" y="74.5" transform="rotate(-90 274 74.5)">VBAT</text>
<text x="355.2" y="74.5" transform="rotate(-90 355.2 74.5)">VBAT</text>
<text x="86" y="84" transform="rotate(-90 86 84)">CC2</text>
<text x="213" y="80.3" transform="rotate(-90 213 80.3)">PROG</text>
<text x="274" y="82.5" transform="rotate(-90 274 82.5)">GND</text>
<text x="355.2" y="82.5" transform="rotate(-90 355.2 82.5)">VBAT_ADC</text>
<text x="27.6" y="86.4" transform="rotate(-90 27.6 86.4)">GNDS1</text>
<text x="35.2" y="86.4" transform="rotate(-90 35.2 86.4)">GNDA1</text>
<text x="213" y="87.6" transform="rotate(-90 213 87.6)">GND</text>
<text x="75.9" y="92.7" transform="rotate(-90 75.9 92.7)">GND</text>
<text x="86" y="92.7" transform="rotate(-90 86 92.7)">GND</text>
<text x="355.2" y="102.9" transform="rotate(-90 355.2 102.9)">GNDVBAT_ADC</text>
<text x="370.5" y="102.9" transform="rotate(-90 370.5 102.9)">GNDVBAT_ADC</text>
<text x="309.5" y="153.7" transform="rotate(-90 309.5 153.7)">SERVO_GVBAT</text>
<text x="324.8" y="153.7" transform="rotate(-90 324.8 153.7)">SERVO_GVBAT</text>
<text x="35.2" y="158.8" transform="rotate(-90 35.2 158.8)">GND</text>
<text x="50.5" y="158.8" transform="rotate(-90 50.5 158.8)">GND</text>
<text x="207.9" y="158.8" transform="rotate(-90 207.9 158.8)">BOOT</text>
<text x="223.2" y="158.8" transform="rotate(-90 223.2 158.8)">IO8</text>
<text x="357.8" y="158.2" transform="rotate(-90 357.8 158.2)">SERVO_V</text>
<text x="357.8" y="165.1" transform="rotate(-90 357.8 165.1)">VBAT</text>
<text x="238.4" y="184.1" transform="rotate(-90 238.4 184.1)">LED_K</text>
<text x="324.8" y="189.2" transform="rotate(-90 324.8 189.2)">SERVO_G</text>
<text x="324.8" y="188.6" transform="rotate(-90 324.8 188.6)">SERVO_GDRV</text>
<text x="375.6" y="189.2" transform="rotate(-90 375.6 189.2)">GND SERVO_V</text>
<text x="390.8" y="189.2" transform="rotate(-90 390.8 189.2)">GND SERVO_V</text>
<text x="35.2" y="199.4" transform="rotate(-90 35.2 199.4)">EN</text>
<text x="50.5" y="214.8" transform="rotate(-90 50.5 214.8)">EN</text>
<text x="322.2" y="215.9" transform="rotate(-90 322.2 215.9)">GND</text>
<text x="322.2" y="212.8" transform="rotate(-90 322.2 212.8)">SERVO_GDRV</text>
<text x="121.6" y="218.4" transform="rotate(-90 121.6 218.4)">GND</text>
<text x="50.5" y="224.8" transform="rotate(-90 50.5 224.8)">GND</text>
<text x="299.4" y="226.9" transform="rotate(-90 299.4 226.9)">SERVO_EN</text>
<text x="380.6" y="224.8" transform="rotate(-90 380.6 224.8)">SERVO_SIG</text>
<text x="380.6" y="223.5" transform="rotate(-90 380.6 223.5)">SERVO_PWM</text>
<text x="299.4" y="229.9" transform="rotate(-90 299.4 229.9)">GND</text>
</g>
<g font-size="1.8" fill="#0000c2">
<text x="10.2" y="247.6">Servo:</text>
<text x="10.2" y="249.7">Q1</text>
<text x="10.2" y="251.7">R14</text>
<text x="13.9" y="249.7">(P-FET)</text>
<text x="15" y="251.7">houdt</text>
<text x="17.1" y="247.6">continuous</text>
<text x="21.5" y="251.7">Q2</text>
<text x="22.8" y="249.7">schakelt</text>
<text x="25.2" y="251.7">(en</text>
<text x="28.6" y="247.6">rotation</text>
<text x="29.5" y="251.7">dus</text>
<text x="31.9" y="249.7">de</text>
<text x="34" y="251.7">de</text>
<text x="35.3" y="249.7">servovoeding</text>
<text x="37.3" y="247.6">(SG90/MG90</text>
<text x="37.4" y="251.7">servo)</text>
<text x="44.4" y="251.7">uit</text>
<text x="48.1" y="251.7">tijdens</text>
<text x="48.7" y="249.7">volledig</text>
<text x="50.6" y="247.6">360)</text>
<text x="55.6" y="251.7">reset</text>
<text x="56.3" y="247.6">direct</text>
<text x="57.3" y="249.7">uit</text>
<text x="61" y="249.7">in</text>
<text x="61.5" y="251.7">en</text>
<text x="62.9" y="247.6">op</text>
<text x="63.9" y="249.7">deep</text>
<text x="64.9" y="251.7">deep</text>
<text x="66.4" y="247.6">VBAT 3.0-4.2V.</text>
<text x="69.6" y="249.7">sleep;</text>
<text x="70.5" y="251.7">sleep.</text>
<text x="76.4" y="249.7">R13/C9</text>
<text x="85" y="249.7">geven</text>
<text x="91.6" y="249.7">een</text>
<text x="96.1" y="249.7">soft-start</text>
<text x="106.9" y="249.7">(~1</text>
<text x="111.1" y="249.7">ms).</text>
<text x="10.2" y="253.8">D1/D2:</text>
<text x="18.2" y="253.8">Schottky</text>
<text x="27.4" y="253.8">OR van</text>
<text x="35.6" y="253.8">USB</text>
<text x="40.6" y="253.8">en</text>
<text x="44" y="253.8">zonnepaneel</text>
<text x="57.1" y="253.8">naar</text>
<text x="62.5" y="253.8">de</text>
<text x="65.9" y="253.8">lader.</text>
<text x="72.5" y="253.8">R3</text>
<text x="76.1" y="253.8">=</text>
<text x="78.9" y="253.8">2.4k</text>
<text x="84.1" y="253.8">-&gt;</text>
<text x="88.4" y="253.8">laadstroom</text>
<text x="100.2" y="253.8">500</text>
<text x="105" y="253.8">mA.</text>
</g>
</svg>
